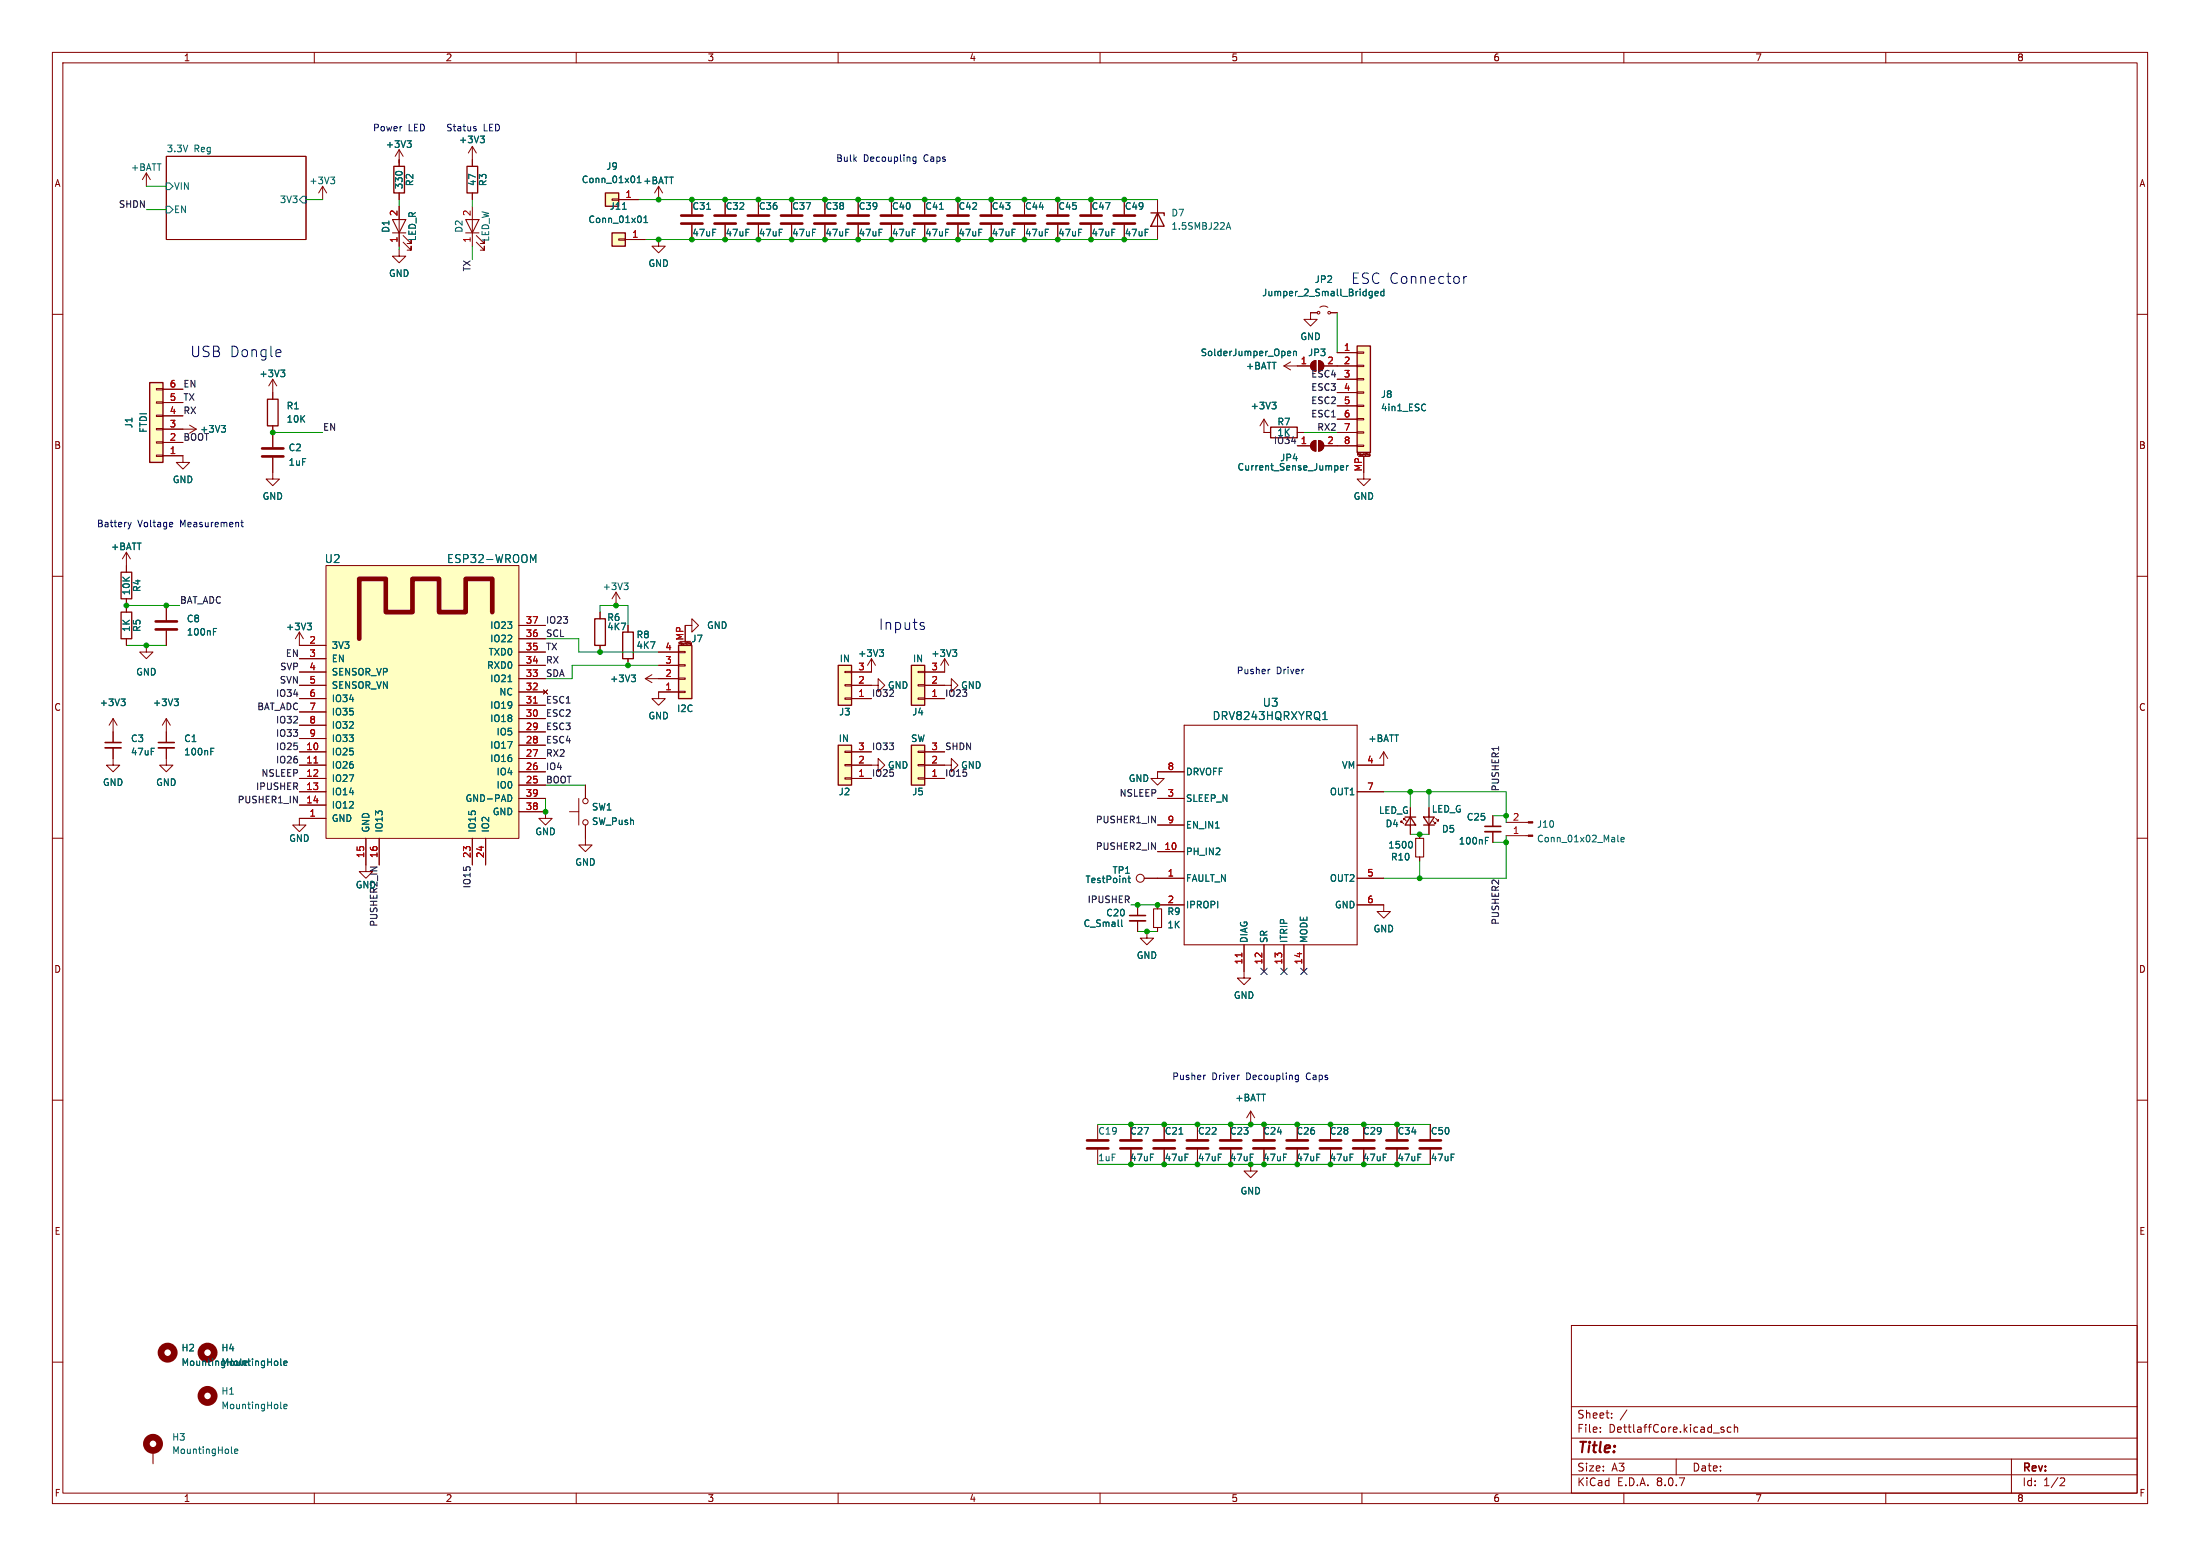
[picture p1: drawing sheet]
<svg xmlns="http://www.w3.org/2000/svg" width="420mm" height="297mm" viewBox="0 0 420 297" stroke-linecap="round" stroke-linejoin="round" font-family="sans-serif">
<g fill="none" stroke="#840000" stroke-width=".19">
<path d="M10 10h400v277h-400zM12 12h396v273h-396zM60 10v2M110 10v2M160 10v2M210 10v2M260 10v2M310 10v2M360 10v2M31.7 29.8h26.7v15.9h-26.7zM138.4 38.1v2.8M144.8 38.1v2.8"/>
<path d="M125.7 45.7v1.3h1.3l-1.3 1.3-1.2-1.3h1.2M138.4 42.9v2.8M144.8 42.9v2.8M10 60h2M408 60h2M241.3 82.6h1.3M247.6 82.6h1.3M10 110h2M408 110h2M10 160h2M272.8 155.7v3.6M273.6 156.7l.5 .5v-.2v.2h-.3"/>
<path d="M274.1 156.2l.5 .5v-.2v.2h-.3M408 160h2M218.9 177.8v1.3h1.3l-1.3 1.2-1.2-1.2h1.2M221 172.7v.8M221 177v.8M10 210h2M408 210h2M300 253h108v32h-108zM10 260h2M300 278.5h108M300 274.5h108M300 268.5h108"/>
<path d="M305.5 273.2v.2M305.5 272.5v.1M307.7 270.5v.2M307.7 269.8v.1M310.6 269.1l-1.3 1.9M320 278.5v3M328.6 272.8l.5 .2 .1 .1-.1 .2-.4 .1M328.6 272.5h.5M330.4 272.5l-.4-.1-.3 .3 .2 .6h.5M331.1 272.5l.2-.1 .4 .1v.9M331.1 271.9v1.5M384 278.5v6.5"/>
<path d="M408 260h2M60 285v2M110 285v2M160 285v2M210 285v2M260 285v2M300 281.5h108M310 285v2M360 285v2M393.5 282.1l.5 .1 .2 .3-1 1.1h1"/>
</g>
<path d="M31.7 34.9h.7l.6 .7-.6 .6h-.7zM31.7 39.4h.7l.6 .6-.6 .6h-.7zM57.8 37.5h.6v1.2h-.6l-.7-.6z" fill="none" stroke="#006464" stroke-width=".19"/>
<path d="M242.6 81.5h5v2.1h-5zM271.8 156h2l-1 1.5zM271.8 157.5h2" fill="none" stroke="#840000" stroke-width=".25"/>
<path d="M220.2 173.5h1.5v3.5h-1.5z" fill="none" stroke="#840000" stroke-width=".2"/>
<path d="M136.4 42.7h4.1M136.4 41.1h4.1M142.7 42.7h4.1M142.7 41.1h4.1" fill="none" stroke="#840000" stroke-width=".51"/>
<path d="M259.1 66h2.5v20.4h-2.5z" fill="#ffffc2"/>
<g fill="none" stroke="#840000" stroke-width=".19">
<path d="M151.1 38.1v2.8M157.5 38.1v2.8M151.1 42.9v2.8M157.5 42.9v2.8M251.5 59.7h-1.3v1.3h1.3l-1.3 1.2-1.3-1.2h1.3M252 58.7l.8-.3 .7 .3M254 59.7h1.3M245.1 69.9h5.1M245.1 69.9l1.3 .7M246.4 69.1l-1.3 .8M250.5 69.1l.7-.3v2.1a1.02 1.02 0 0 1-.9-.7 1.02 1.02 0 0 1 .2-1.1zM251.7 68.8a1.02 1.02 0 0 1 1 1.1 1.02 1.02 0 0 1-1 1z"/>
<path d="M252.7 69.9h6.4M255.3 67.3h3.8M255.3 72.4h3.8M255.3 74.9h3.8M255.3 77.5h3.8M259.1 79.9h1.2v.2h-1.2zM259.1 77.3h1.2v.3h-1.2zM259.1 74.8h1.2v.3h-1.2zM259.1 72.3h1.2v.2h-1.2zM259.1 69.7h1.2v.3h-1.2zM259.1 67.2h1.2v.2h-1.2zM255.3 80h3.8"/>
<path d="M255.3 82.6h3.8M255.3 85.1h3.8M259.1 85h1.2v.2h-1.2zM259.1 82.4h1.2v.3h-1.2zM259.2 86.9v-.4l.1 .3 .1-.3v.4M259.3 87.1h2.1M260.3 87.1v3.1M260.6 86.5v.4M260.8 86.5h.1M261.4 86.7v.2h.1M261.4 86.7h.1v.3h-.1M261.4 86.7h.1"/>
<path d="M130.8 119.4h1.3v-1.3l1.2 1.3-1.2 1.3v-1.3M125.7 132.1v1.3h1.3l-1.3 1.2-1.2-1.2h1.2M264.2 143.5l-.8 1.3M264.2 143.5v2.6M264.2 143.5l.7 1.3M267.7 156.7h-.2v.3v-.3l.5 .5M268.2 156.2h-.2v.3v-.3l.5 .5M269.2 156v3.3M237.5 185.4v1.3h1.3l-1.3 1.3-1.3-1.3h1.3"/>
<circle cx="251.7" cy="59.7" r=".25"/>
<circle cx="253.7" cy="59.7" r=".25"/>
</g>
<path d="M259.1 66h2.5v20.4h-2.5zM268.2 156h2.1M269.2 156l1.1 1.5h-2.1z" fill="none" stroke="#840000" stroke-width=".25"/>
<path d="M261.6 55.6l.4 .1M262 55.6v1l-.3 .3M262 56.4l-.4 .1M262.5 56l.6-.1-.1-.2-.3-.1-.2 .2 .1 .6h.4M264.2 55.7l-.4-.1-.2 .3 .1 .5h.5M264.2 55.2v1.3M245.9 67.8h.4M245.9 67.1l.3-.1 .2 .3-.6 .2M246.9 67.2l.2-.2 .3 .1 .1 .8M246.9 67v.9M271.9 77.1l.3 .2M272.2 78.3l-.3 .1" fill="none" stroke="#006464" stroke-width=".19"/>
<path d="M149.1 42.7h4.1M149.1 41.1h4.1M155.4 42.7h4.1M155.4 41.1h4.1" fill="none" stroke="#840000" stroke-width=".51"/>
<g fill="#840000" stroke="#840000" stroke-width=".19">
<path d="M250.5 69.1l.7-.3v2.1a1.02 1.02 0 0 1-.9-.7 1.02 1.02 0 0 1 .2-1.1z"/>
<path d="M251.7 68.8a1.02 1.02 0 0 1 1 1.1 1.02 1.02 0 0 1-1 1z"/>
</g>
<path d="M129.5 123.2h2.6v10.2h-2.6z" fill="#ffffc2"/>
<g fill="none" stroke="#840000" stroke-width=".19">
<path d="M125.7 35.6l-.7 1.2M125.7 35.6v2.5M125.7 35.6l.8 1.2M132.1 38.1v2.8M132.1 42.9v2.8M130.8 119.4v3M125.7 132.1h3.8M125.7 129.5h3.8M125.7 127h3.8M125.7 124.5h3.8M129.5 124.3h1.3v.3h-1.3zM129.5 126.9h1.3v.2h-1.3z"/>
<path d="M129.5 129.4h1.3v.3h-1.3zM129.5 132h1.3v.2h-1.3zM129.6 123v-.4l.1 .3 .2-.3v.4M129.8 122.4h2M131.1 122.6v.3M131.3 122.6h.1M221 147.3v1.3h1.2l-1.2 1.3-1.3-1.3h1.3"/>
</g>
<path d="M129.5 123.2h2.6v10.2h-2.6z" fill="none" stroke="#840000" stroke-width=".25"/>
<path d="M130 42.7h4.1M130 41.1h4.1" fill="none" stroke="#840000" stroke-width=".51"/>
<path d="M134.9 39.9h.7" fill="none" stroke="#006464" stroke-width=".19"/>
<path d="M115.6 36.8h2.5v2.6h-2.5z" fill="#ffffc2"/>
<path d="M116.8 38h1.3v.2h-1.3zM118.1 38.1h3.8" fill="none" stroke="#840000" stroke-width=".19"/>
<path d="M115.6 36.8h2.5v2.6h-2.5z" fill="none" stroke="#840000" stroke-width=".25"/>
<path d="M121.6 34.9h.8M121.6 34l.4-.4v1.3" fill="none" stroke="#006464" stroke-width=".19"/>
<path d="M116.8 44.5h2.6v2.5h-2.6z" fill="#ffffc2"/>
<g fill="none" stroke="#840000" stroke-width=".19">
<path d="M182.9 38.1v2.8M208.3 38.1v2.8M214.6 38.1v2.8M221 38.1v7.6M118.1 45.6h1.3v.2h-1.3zM119.4 45.7h3.8M182.9 42.9v2.8M208.3 42.9v2.8M214.6 42.9v2.8M247.6 85.1h2.6M250.5 84.4l.7-.3v2a1.02 1.02 0 0 1-.9-.6 1.02 1.02 0 0 1 .2-1.1zM251.7 84.1a1.02 1.02 0 0 1 1 1 1.02 1.02 0 0 1-1 1z"/>
<path d="M252.7 85.1h2.6M260.3 90.2v1.2h1.3l-1.3 1.3-1.2-1.3h1.2M119.9 119.4v1.3M119.9 125.7v1.3M123.2 129.5l1.3 .8M123.2 129.5h2.5M124.5 128.8l-1.3 .7M221 152.4h5.1M221 147.3h5.1M221 157.5h5.1M259.1 146.1h5.1M259.1 151.1h5.1"/>
<path d="M285 155.7v2M285 158.8v2M221 167.6h5.1M221 162.6h5.1M221 172.7h5.1M259.1 167.6h5.1M259.1 172.7h5.1M237.5 180.3v5.1M241.3 180.3v5.1M245.1 180.3v5.1M248.9 180.3v5.1"/>
</g>
<path d="M116.8 44.5h2.6v2.5h-2.6zM219.7 40.6h2.5v.5M221 40.6l1.2 2.6h-2.5zM118.9 120.7h2v5h-2z" fill="none" stroke="#840000" stroke-width=".25"/>
<g fill="none" stroke="#006464" stroke-width=".19">
<path d="M118.8 39.9h.8M122.9 42.5h.7M122.9 41.6l.4-.4v1.3M234.1 43.8l.4-1.3 .4 1.3M234.2 43.4h.6M255.9 89.3l.6-.1-.1-.3h-.3l-.2 .2 .1 .6h.4M257 88.9v.8M257.4 88.9l-.4 .2M120.5 128.8h.8l-.4 .5M121.1 129.3l.2 .3v.3l-.2 .2M252.5 137.3h.9M252.8 136l.1-.2v1.5"/>
<path d="M283.6 159.8h.6M283.6 160.4h.4"/>
</g>
<path d="M180.8 42.7h4.1M180.8 41.1h4.1M206.2 42.7h4.1M206.2 41.1h4.1M212.6 42.7h4.1M212.6 41.1h4.1" fill="none" stroke="#840000" stroke-width=".51"/>
<g fill="#840000" stroke="#840000" stroke-width=".19">
<path d="M250.5 84.4l.7-.3v2a1.02 1.02 0 0 1-.9-.6 1.02 1.02 0 0 1 .2-1.1z"/>
<path d="M251.7 84.1a1.02 1.02 0 0 1 1 1 1.02 1.02 0 0 1-1 1z"/>
</g>
<path d="M283.5 158.8h3" fill="none" stroke="#840000" stroke-width=".33"/>
<path d="M283.5 157.7h3" fill="none" stroke="#840000" stroke-width=".3"/>
<path d="M226.1 138.4h33v41.9h-33z" fill="none" stroke="#840000" stroke-width=".2"/>
<path d="M237.1 181.9v.7" fill="none" stroke="#a90000" stroke-width=".19"/>
<path d="M174 142.2h2.5v7.7h-2.5z" fill="#ffffc2"/>
<g fill="none" stroke="#840000" stroke-width=".19">
<path d="M90.2 27.9v3.9M90.2 36.8v1.3M90.2 39.4v7.6M90.2 27.9l-.8 1.3M90.2 27.9l.7 1.3M90.9 46.2l1.6 1.6v-.8v.8h-.8M90.9 45l1.6 1.5v-.8v.8h-.8M175.3 143.4h1.2v.2h-1.2zM175.3 145.9h1.2v.3h-1.2zM175.3 148.5h1.2v.2h-1.2zM176.5 148.6h3.8M176.5 146.1h3.8"/>
<path d="M176.5 143.5h3.8"/>
</g>
<path d="M89.2 31.8h2v5h-2zM174 142.2h2.5v7.7h-2.5z" fill="none" stroke="#840000" stroke-width=".25"/>
<path d="M88.9 41.9h2.5l-1.2 2.6zM88.9 44.5h2.5" fill="none" stroke="#840000" stroke-width=".2"/>
<path d="M91.7 26h.8l-.5 .5M92.2 26.5l.3 .2v.3l-.3 .2" fill="none" stroke="#006464" stroke-width=".19"/>
<path d="M160 142.2h2.6v7.7h-2.6z" fill="#ffffc2"/>
<g fill="none" stroke="#840000" stroke-width=".19">
<path d="M170.2 38.1v2.8M201.9 38.1v2.8M170.2 42.9v2.8M201.9 42.9v2.8M52.1 72.4l-.8 1.3M52.1 72.4v3.8M52.1 72.4l.7 1.3M34.9 87v1.3h-1.2l1.2 1.2 1.3-1.2h-1.3M34.9 81.9h2.6M36.2 81.2l1.3 .7M37.5 81.9l-1.3 .8M52.1 87.4v4h1.2l-1.2 1.3-1.3-1.3h1.3"/>
<path d="M52.1 81.3v4M161.3 143.4h1.3v.2h-1.3zM161.3 145.9h1.3v.3h-1.3zM161.3 148.5h1.3v.2h-1.3zM162.6 148.6h3.8M162.6 146.1h3.8M162.6 143.5h3.8M234.9 214.6v2.8M234.9 219.5v2.7M238.8 212.1l-.8 1.3M238.8 212.1v2.5M238.8 212.1l.7 1.3"/>
<path d="M241.3 214.6v2.8M241.3 219.5v2.7"/>
</g>
<path d="M51.1 76.2h2v5.1h-2zM160 142.2h2.6v7.7h-2.6z" fill="none" stroke="#840000" stroke-width=".25"/>
<path d="M168.1 42.7h4.1M168.1 41.1h4.1M199.9 42.7h4.1M199.9 41.1h4.1M50 87.1h4.1M50 85.6h4.1M232.9 219.2h4.1M232.9 217.7h4.1M239.3 219.2h4M239.3 217.7h4" fill="none" stroke="#840000" stroke-width=".51"/>
<path d="M53.6 70.6h.8l-.5 .5M54.1 71.1l.3 .3v.3l-.3 .2M42.3 81.2h.7l-.4 .5M42.8 81.7l.2 .3v.3l-.2 .2" fill="none" stroke="#006464" stroke-width=".19"/>
<path d="M28.6 73h2.5v15.3h-2.5z" fill="#ffffc2"/>
<g fill="none" stroke="#840000" stroke-width=".19">
<path d="M27.9 33l-.7 1.3M27.9 33v2.6M27.9 33l.8 1.3M61.6 35.6l-.8 1.2M61.6 35.6v2.5M61.6 35.6l.8 1.2M76.2 28.6l-.8 1.2M76.2 28.6v3.2M76.2 36.8v1.3M76.2 39.4v7.6M76.2 28.6l.8 1.2M163.8 38.1v2.8"/>
<path d="M176.5 38.1v2.8M189.2 38.1v2.8M195.6 38.1v2.8M76.2 47.6v1.3h1.3l-1.3 1.3-1.3-1.3h1.3M77 46.2l1.5 1.6v-.8v.8h-.8M77 45l1.5 1.5v-.8v.8h-.8M163.8 42.9v2.8M176.5 42.9v2.8M189.2 42.9v2.8M195.6 42.9v2.8M29.8 74.2h1.3v.2h-1.3zM29.8 76.7h1.3v.3h-1.3z"/>
<path d="M29.8 79.2h1.3v.3h-1.3zM31.1 79.4h3.8M31.1 76.8h3.8M31.1 74.3h3.8M29.8 81.8h1.3v.2h-1.3zM29.8 84.3h1.3v.3h-1.3zM29.8 86.9h1.3v.2h-1.3zM31.1 87h3.8M31.1 84.5h3.8M31.1 81.9h3.8M241.3 80l-.8 1.3M241.3 80v2.6"/>
<path d="M241.3 80l.8 1.3M24.1 105.4v3.8M24.1 114.3v2.5M24.1 105.4l-.7 1.3M24.1 105.4l.8 1.3M31.7 115.6v2.8M21.6 137.2l-.8 1.2M21.6 137.2v4.5M21.6 137.2l.8 1.2M24.1 121.9v1.3M27.9 123.2v1.3h1.3l-1.3 1.2-1.2-1.2h1.2M31.7 120.4v2.8"/>
<path d="M31.7 137.2v4.5M31.7 137.2l-.7 1.2M31.7 137.2l.8 1.2M57.1 120.7l-.7 1.2M57.1 120.7v2.5M57.1 120.7l.8 1.2M180.3 125.7l.8 1.3M180.3 125.7v2.6M180.3 125.7l-.7 1.3M21.6 142.7v3.4h1.3l-1.3 1.2-1.3-1.2h1.3M31.7 142.7v3.4h1.3l-1.3 1.2-1.2-1.2h1.2M166.4 146.1h1.2v-1.3l1.3 1.3-1.3 1.2v-1.2"/>
<path d="M180.3 146.1h1.3v-1.3l1.3 1.3-1.3 1.2v-1.2M271 159.3v.7M287.5 157h4.2M287.5 159.5h4.2M217.2 172.7v2.1M217.2 175.8v2M218.4 167.6h2.6M264.2 172.7v1.3h1.2l-1.2 1.3-1.3-1.3h1.3M271 163.6v.7M209.5 214.6v2.8M209.5 219.5v2.7M215.9 214.6v2.8"/>
<path d="M215.9 219.5v2.7M222.2 214.6v2.8M222.2 219.5v2.7M228.6 214.6v2.8M228.6 219.5v2.7M247.6 214.6v2.8M247.6 219.5v2.7M254 214.6v2.8M254 219.5v2.7M260.3 214.6v2.8M260.3 219.5v2.7M266.7 214.6v2.8"/>
<path d="M266.7 219.5v2.7M273 214.6v2.8M273 219.5v2.7M238.8 222.2v1.3h1.2l-1.2 1.3-1.3-1.3h1.3"/>
<circle cx="217.7" cy="167.6" r=".76"/>
</g>
<path d="M75.2 31.8h2v5h-2zM28.6 73h2.5v15.3h-2.5zM23.1 116.8h2v5.1h-2zM23.1 109.2h2v5.1h-2z" fill="none" stroke="#840000" stroke-width=".25"/>
<g fill="none" stroke="#840000" stroke-width=".51">
<path d="M161.8 42.7h4.1M161.8 41.1h4.1M174.5 42.7h4.1M174.5 41.1h4.1M187.2 42.7h4.1M187.2 41.1h4.1M193.5 42.7h4.1M193.5 41.1h4.1M29.7 118.6h4.1M29.7 120.1h4.1M207.5 219.2h4.1M207.5 217.7h4.1"/>
<path d="M213.9 219.2h4M213.9 217.7h4M220.2 219.2h4.1M220.2 217.7h4.1M226.6 219.2h4M226.6 217.7h4M245.6 219.2h4.1M245.6 217.7h4.1M252 219.2h4M252 217.7h4M258.3 219.2h4.1M258.3 217.7h4.1"/>
<path d="M264.7 219.2h4M264.7 217.7h4M271 219.2h4.1M271 217.7h4.1"/>
</g>
<g fill="none" stroke="#006464" stroke-width=".19">
<path d="M63.1 33.8h.8l-.4 .5M63.7 34.3l.2 .2v.3l-.2 .3M77.7 26.9h.8l-.4 .5M78.3 27.4l.2 .2v.3l-.2 .2M179.4 39.9h.7M242.8 76.8h.8l-.4 .5M243.4 77.3l.2 .2v.3l-.2 .2M40.8 120h.6M58.7 118.9h.7l-.4 .5M59.2 119.4l.2 .3v.3l-.2 .2M23.1 133.4h.8l-.4 .5M23.6 133.9l.3 .2v.3l-.3 .3"/>
<path d="M33.3 133.4h.7l-.4 .5M33.8 133.9l.2 .2v.3l-.2 .3M40.8 120.6h.4M181.9 124h.7l-.4 .5M182.4 124.5l.2 .2v.4l-.2 .2M40.2 143.4h.5M40.2 142.8h.6M308.9 159.4v1.1l.1 .2M214.1 175.6v1.1l.2 .2M215.3 167.6h.5M215.5 167.2v1.1l.3 .2M269.3 160.6a.79 .79 0 0 1 0 1.3"/>
<path d="M309.5 160.3l.6-.2-.1-.2-.4-.1-.1 .2v.6h.5M225.1 216.5h.7"/>
</g>
<path d="M20.1 142.7h3M30.2 142.7h3.1M215.6 175.8h3.1" fill="none" stroke="#840000" stroke-width=".33"/>
<path d="M20.1 141.7h3M30.2 141.7h3.1M215.6 174.8h3.1" fill="none" stroke="#840000" stroke-width=".3"/>
<path d="M74.9 41.9h2.6l-1.3 2.6zM74.9 44.5h2.6M270.3 160h1.5v3.6h-1.5z" fill="none" stroke="#840000" stroke-width=".2"/>
<g fill="#840000" stroke="#840000" stroke-width=".19">
<path d="M291.7 156.8h.9v.3h-.9z"/>
<path d="M291.7 159.4h.9v.2h-.9z"/>
</g>
<path d="M160 127h2.6v7.6h-2.6z" fill="#ffffc2"/>
<g fill="none" stroke="#840000" stroke-width=".19">
<path d="M114.6 116.8v1.3M117.6 113l-.8 1.3M117.6 113v2.6M117.6 113l.8 1.3M114.6 123.2v1.3M161.3 128.1h1.3v.3h-1.3zM161.3 130.7h1.3v.2h-1.3zM161.3 133.2h1.3v.3h-1.3zM162.6 133.4h3.8M162.6 130.8h3.8M166.4 125.7v2.6h-3.8M166.4 125.7l.7 1.3"/>
<path d="M166.4 125.7l-.8 1.3M180.3 130.8h1.3v-1.3l1.3 1.3-1.3 1.3v-1.3M57.1 156.2v1.3h1.3l-1.3 1.3-1.2-1.3h1.2M108.7 154.9h1.8M110.5 152.4v5.1M111.8 157.5v3.8h1.2l-1.2 1.3-1.3-1.3h1.3M111.8 149.9v2.5M29.2 276.9v2.5"/>
<circle cx="111.8" cy="157" r=".51"/>
<circle cx="111.8" cy="152.9" r=".51"/>
</g>
<path d="M113.5 118.1h2.1v5.1h-2.1zM160 127h2.6v7.6h-2.6z" fill="none" stroke="#840000" stroke-width=".25"/>
<path d="M119.1 111.3h.8l-.4 .5M119.7 111.8l.2 .2v.3l-.2 .2M167.9 124h.8l-.5 .5M168.4 124.5l.3 .2v.4l-.3 .2M44.2 277.3l.2 .1M44.8 277l.6-.1-.1-.2-.3-.1-.2 .2 .1 .6h.4M53.6 260.5l.2 .1M53.6 268.7l.2 .2M54.2 260.2l.6-.1-.1-.2-.3-.1-.2 .2v.6h.5M54.2 268.5l.6-.2-.1-.2-.3-.1-.2 .2v.6h.5" fill="none" stroke="#006464" stroke-width=".19"/>
<g fill="none" stroke="#840000" stroke-width="1.3">
<circle cx="32" cy="258.2" r="1.27"/>
<circle cx="39.6" cy="258.2" r="1.27"/>
<circle cx="29.2" cy="275.6" r="1.27"/>
<circle cx="39.6" cy="266.4" r="1.27"/>
</g>
<path d="M174 127h2.5v7.6h-2.5z" fill="#ffffc2"/>
<path d="M166.4 130.8h1.2v-1.3l1.3 1.3-1.3 1.3v-1.3M175.3 128.1h1.2v.3h-1.2zM175.3 130.7h1.2v.2h-1.2zM175.3 133.2h1.2v.3h-1.2zM176.5 133.4h3.8M176.5 130.8h3.8M176.5 128.3h3.8M104.1 154.9v1.3h1.3l-1.3 1.3-1.2-1.3h1.2" fill="none" stroke="#840000" stroke-width=".19"/>
<path d="M174 127h2.5v7.6h-2.5z" fill="none" stroke="#840000" stroke-width=".25"/>
<path d="M62.2 108h36.9v52h-36.9z" fill="#ffffc2"/>
<g fill="none" stroke="#840000" stroke-width=".19">
<path d="M76.2 30.5v1.3M76.2 36.8v1.3M76.2 39.4v2.5M90.2 30.5v1.3M90.2 36.8v1.3M118.1 38.1h3.8M132.1 38.1v2.8M138.4 38.1v2.8M144.8 38.1v2.8M151.1 38.1v2.8M157.5 38.1v2.8M163.8 38.1v2.8"/>
<path d="M170.2 38.1v2.8M176.5 38.1v2.8M182.9 38.1v2.8M189.2 38.1v2.8M195.6 38.1v2.8M201.9 38.1v2.8M208.3 38.1v2.8M214.6 38.1v2.8M76.2 44.5v2.5M119.4 45.7h3.8M132.1 42.9v2.8M138.4 42.9v2.8"/>
<path d="M144.8 42.9v2.8M151.1 42.9v2.8M157.5 42.9v2.8M163.8 42.9v2.8M170.2 42.9v2.8M176.5 42.9v2.8M182.9 42.9v2.8M189.2 42.9v2.8M195.6 42.9v2.8M201.9 42.9v2.8M208.3 42.9v2.8M214.6 42.9v2.8"/>
<path d="M250.2 59.7h1.3M254 59.7h1.3M31.1 79.4h3.8M31.1 76.8h3.8M31.1 74.3h3.8M52.1 74.9v1.3M247.6 69.9h2.6M252.7 69.9h6.4M255.3 67.3h3.8M255.3 72.4h3.8M255.3 74.9h3.8M255.3 77.5h3.8"/>
<path d="M31.1 87h3.8M31.1 84.5h3.8M31.1 81.9h3.8M52.1 81.3v4M52.1 87.4v2.8M241.3 82.6h1.3M247.6 85.1h2.6M247.6 82.6h1.3M252.7 85.1h6.4M255.3 80h3.8M255.3 82.6h3.8M260.3 87.1v3.1"/>
<path d="M24.1 108v1.2M24.1 114.3v2.5M31.7 115.6v2.8M62.2 108h36.9v52h-36.9zM99.1 119.4h5M114.6 116.8v1.3M119.9 119.4v1.3M130.8 119.4v3M21.6 139.7v2M24.1 121.9v1.3M31.7 120.4v2.8M31.7 139.7v2"/>
<path d="M57.1 123.2h5.1M57.1 125.7h5.1M57.1 128.3h5.1M57.1 130.8h5.1M57.1 133.4h5.1M57.1 135.9h5.1M57.1 138.4h5.1M99.1 139.7h5M99.1 137.2h5M99.1 134.6h5M99.1 132.1h5M99.1 129.5h5"/>
<path d="M99.1 127h5M99.1 124.5h5M99.1 121.9h5M103.8 131.7l.7 .8M104.5 131.7l-.7 .8M114.6 123.2v1.3M119.9 125.7v1.3M125.7 132.1h3.8M125.7 129.5h3.8M125.7 127h3.8M125.7 124.5h3.8M162.6 128.3h3.8"/>
<path d="M162.6 130.8h3.8M162.6 133.4h3.8M176.5 128.3h3.8M176.5 130.8h3.8M176.5 133.4h3.8M21.6 142.7v2.1M31.7 142.7v2.1M57.1 156.2h5.1M57.1 143.5h5.1M57.1 146.1h5.1M57.1 148.6h5.1M57.1 151.1h5.1"/>
<path d="M57.1 153.7h5.1M57.1 141h5.1M99.1 149.9h5M99.1 147.3h5M99.1 144.8h5M99.1 142.2h5M99.1 154.9h5M99.1 152.4h5M111.8 149.9v2.5M111.8 157.5v2.5M162.6 143.5h3.8M162.6 146.1h3.8"/>
<path d="M162.6 148.6h3.8M176.5 143.5h3.8M176.5 146.1h3.8M176.5 148.6h3.8M221 147.3h5.1M221 152.4h5.1M221 157.5h5.1M259.1 146.1h5.1M259.1 151.1h5.1M269.2 157.5v1.8M271 159.3v.7M272.8 157.5v1.8"/>
<path d="M285 155.7v2M285 158.8v2M69.8 160v6.4h1.3l-1.3 1.2-1.2-1.2h1.2M72.4 160v5.1M90.2 160v5.1M92.7 160v5.1M217.2 172.7v2.1M217.2 175.8v2M218.4 167.6h7.7M221 177v.8M221 162.6h5.1M226.1 172.7h-5.1v.8"/>
<path d="M259.1 167.6h5.1M259.1 172.7h5.1M271 163.6v.7M237.5 180.3v5.1M241.3 180.3v5.1M245.1 180.3v5.1M248.9 180.3v5.1M215.9 214.6v2.8M215.9 219.5v2.7M222.2 214.6v2.8M222.2 219.5v2.7M228.6 214.6v2.8"/>
<path d="M228.6 219.5v2.7M234.9 214.6v2.8M234.9 219.5v2.7M241.3 214.6v2.8M241.3 219.5v2.7M247.6 214.6v2.8M247.6 219.5v2.7M254 214.6v2.8M254 219.5v2.7M260.3 214.6v2.8M260.3 219.5v2.7M266.7 214.6v2.8"/>
<path d="M266.7 219.5v2.7M273 214.6v2.8M273 219.5v2.7"/>
</g>
<path d="M94 116.8v-6.3h-5.1v6.3h-5.1v-6.3h-5.1v6.3h-5v-6.3h-5.1v11.4" fill="none" stroke="#840000" stroke-width=".89"/>
<path d="M101.8 134.2h.8M59.9 145.6h.8M237.1 181.9v.7" fill="none" stroke="#a90000" stroke-width=".19"/>
<g fill="none" stroke="#006464" stroke-width=".19">
<path d="M77.7 26.9h.8l-.4 .5M78.3 27.4l.2 .2v.3l-.2 .2M91.7 26h.8l-.5 .5M92.2 26.5l.3 .2v.3l-.3 .2M118.8 39.9h.8M121.6 34.9h.8M121.6 34l.4-.4v1.3M134.9 39.9h.7M179.4 39.9h.7M122.9 42.5h.7M122.9 41.6l.4-.4v1.3M261.6 55.6l.4 .1"/>
<path d="M262 55.6v1l-.3 .3M262 56.4l-.4 .1M262.5 56l.6-.1-.1-.2-.3-.1-.2 .2 .1 .6h.4M264.2 55.7l-.4-.1-.2 .3 .1 .5h.5M264.2 55.2v1.3M53.6 70.6h.8l-.5 .5M54.1 71.1l.3 .3v.3l-.3 .2M242.8 76.8h.8l-.4 .5M243.4 77.3l.2 .2v.3l-.2 .2M245.9 67.8h.4M245.9 67.1l.3-.1 .2 .3-.6 .2M246.9 67.2l.2-.2 .3 .1 .1 .8"/>
<path d="M246.9 67v.9M271.9 77.1l.3 .2M272.2 78.3l-.3 .1M42.3 81.2h.7l-.4 .5M42.8 81.7l.2 .3v.3l-.2 .2M255.9 89.3l.6-.1-.1-.3h-.3l-.2 .2 .1 .6h.4M257 88.9v.8M257.4 88.9l-.4 .2M40.8 120h.6M58.7 118.9h.7l-.4 .5M59.2 119.4l.2 .3v.3l-.2 .2M101.3 105.9l.5 1 .5-1v1.5"/>
<path d="M23.1 133.4h.8l-.4 .5M23.6 133.9l.3 .2v.3l-.3 .3M33.3 133.4h.7l-.4 .5M33.8 133.9l.2 .2v.3l-.2 .3M40.8 120.6h.4M97 130.1h.7M120.5 128.8h.8l-.4 .5M121.1 129.3l.2 .3v.3l-.2 .2M167.9 124h.8l-.5 .5M168.4 124.5l.3 .2v.4l-.3 .2M181.9 124h.7l-.4 .5M182.4 124.5l.2 .2v.4l-.2 .2"/>
<path d="M252.5 137.3h.9M252.8 136l.1-.2v1.5M40.2 143.4h.5M40.2 142.8h.6M97.3 151.7a.68 .68 0 0 1 .4 .6 .68 .68 0 0 1-.4 .7M283.6 159.8h.6M214.1 175.6v1.1l.2 .2M215.3 167.6h.5M215.5 167.2v1.1l.3 .2M269.3 160.6a.79 .79 0 0 1 0 1.3M283.6 160.4h.4M225.1 216.5h.7"/>
<path d="M53.6 260.5l.2 .1M54.2 260.2l.6-.1-.1-.2-.3-.1-.2 .2v.6h.5"/>
</g>
<path d="M286.1 142.5v.7" fill="none" stroke="#0f0f0f" stroke-width=".19"/>
<g fill="none" stroke="#0000c2" stroke-width=".19">
<path d="M90.6 24.6h.3v.2l-.4 .2M90.6 24.1l.3 .1M174.9 30v1l-.3 .2h-.3M174.9 30h-.4l-.2 .2 .1 .5h.5M279.4 52.8v1.3M280 52.8l-.4 .1-.2 .3M53.3 66.7l.2 .1 .1 .4-.9 .2M53.5 68l-.2 .1M24.4 99.7l.3 .9M25 99.7l-.3 .9M32.8 99.7l.2 .3-.6 .1M46 99.7h.5"/>
<path d="M46.2 99.3v1.1l.3 .2M24.7 100.6l-.1 .3M32.9 100.5l-.1 .1M175.9 119.5l.5 .1 .1 .3-.3 .2h-.4M175.9 118.8l.5 .1M242.4 127.8h-.2M230.1 205.2l-.2 .1M247.3 205.9l.2 .2 .4-.1M247.9 205.3l-.4-.1-.2 .1M247.9 205.2v1.1l-.3 .2-.3-.1"/>
</g>
<g fill="none" stroke="#009600" stroke-width=".19">
<path d="M27.9 35.6h3.8M58.4 38.1h3.2M76.2 30.5v.6M76.2 38.1v1.3M90.2 38.1v1.3M121.9 38.1h99.1M27.9 40h3.8M76.2 47v.6M90.2 47v2.5M123.2 45.7h97.8M255.3 59.7v7.6M52.1 82.6h9.5"/>
<path d="M248.9 82.6h6.4M24.1 115.6h10.2M114.6 116.8v-1.2h5.3v3.8M24.1 123.2h7.6M104.1 121.9h6.4v2.6h15.2M125.7 127h-16.5v2.5h-5.1M104.1 149.9h7.7M104.1 152.4v2.5M264.2 151.1h23.3v5.9M269.2 151.1v3.1M269.2 159.3h3.6M272.8 151.1v3.1"/>
<path d="M285 155.7h2.5M287.5 159.5v8.1h-23.3M215.9 172.7h5.1M217.2 177.8h3.8M271 164.3v3.3M285 160.8h2.5M209.5 214.6h63.5M209.5 222.2h63.5"/>
</g>
<path d="M240.7 184.8l1.2 1.2M241.9 184.8l-1.2 1.2M244.5 184.8l1.2 1.2M245.7 184.8l-1.2 1.2M248.3 184.8l1.2 1.2M249.5 184.8l-1.2 1.2" fill="none" stroke="#000084" stroke-width=".19"/>
<g fill="#009600" stroke="#009600" stroke-width=".19">
<circle cx="125.7" cy="45.7" r=".46"/>
<circle cx="117.6" cy="115.6" r=".46"/>
<circle cx="144.8" cy="38.1" r=".46"/>
<circle cx="144.8" cy="45.7" r=".46"/>
<circle cx="151.1" cy="45.7" r=".46"/>
<circle cx="151.1" cy="38.1" r=".46"/>
<circle cx="157.5" cy="45.7" r=".46"/>
<circle cx="132.1" cy="38.1" r=".46"/>
<circle cx="132.1" cy="45.7" r=".46"/>
<circle cx="125.7" cy="38.1" r=".46"/>
<circle cx="138.4" cy="38.1" r=".46"/>
<circle cx="138.4" cy="45.7" r=".46"/>
<circle cx="119.9" cy="127" r=".46"/>
<circle cx="52.1" cy="82.6" r=".46"/>
<circle cx="24.1" cy="115.6" r=".46"/>
<circle cx="31.7" cy="115.6" r=".46"/>
<circle cx="27.9" cy="123.2" r=".46"/>
<circle cx="104.1" cy="154.9" r=".46"/>
<circle cx="114.6" cy="124.5" r=".46"/>
<circle cx="238.8" cy="222.2" r=".46"/>
<circle cx="241.3" cy="222.2" r=".46"/>
<circle cx="234.9" cy="222.2" r=".46"/>
<circle cx="247.6" cy="222.2" r=".46"/>
<circle cx="247.6" cy="214.6" r=".46"/>
<circle cx="215.9" cy="222.2" r=".46"/>
<circle cx="222.2" cy="222.2" r=".46"/>
<circle cx="228.6" cy="222.2" r=".46"/>
<circle cx="238.8" cy="214.6" r=".46"/>
<circle cx="234.9" cy="214.6" r=".46"/>
<circle cx="241.3" cy="214.6" r=".46"/>
<circle cx="287.5" cy="155.7" r=".46"/>
<circle cx="228.6" cy="214.6" r=".46"/>
<circle cx="222.2" cy="214.6" r=".46"/>
<circle cx="215.9" cy="214.6" r=".46"/>
<circle cx="218.9" cy="177.8" r=".46"/>
<circle cx="217.2" cy="172.7" r=".46"/>
<circle cx="272.8" cy="151.1" r=".46"/>
<circle cx="221" cy="172.7" r=".46"/>
<circle cx="182.9" cy="38.1" r=".46"/>
<circle cx="189.2" cy="45.7" r=".46"/>
<circle cx="189.2" cy="38.1" r=".46"/>
<circle cx="182.9" cy="45.7" r=".46"/>
<circle cx="201.9" cy="45.7" r=".46"/>
<circle cx="201.9" cy="38.1" r=".46"/>
<circle cx="208.3" cy="38.1" r=".46"/>
<circle cx="208.3" cy="45.7" r=".46"/>
<circle cx="170.2" cy="38.1" r=".46"/>
<circle cx="170.2" cy="45.7" r=".46"/>
<circle cx="163.8" cy="45.7" r=".46"/>
<circle cx="195.6" cy="38.1" r=".46"/>
<circle cx="195.6" cy="45.7" r=".46"/>
<circle cx="176.5" cy="45.7" r=".46"/>
<circle cx="176.5" cy="38.1" r=".46"/>
<circle cx="163.8" cy="38.1" r=".46"/>
<circle cx="157.5" cy="38.1" r=".46"/>
<circle cx="271" cy="167.6" r=".46"/>
<circle cx="266.7" cy="214.6" r=".46"/>
<circle cx="254" cy="222.2" r=".46"/>
<circle cx="254" cy="214.6" r=".46"/>
<circle cx="260.3" cy="214.6" r=".46"/>
<circle cx="271" cy="159.3" r=".46"/>
<circle cx="260.3" cy="222.2" r=".46"/>
<circle cx="266.7" cy="222.2" r=".46"/>
<circle cx="287.5" cy="160.8" r=".46"/>
<circle cx="269.2" cy="151.1" r=".46"/>
<circle cx="214.6" cy="38.1" r=".46"/>
<circle cx="214.6" cy="45.7" r=".46"/>
</g>
<g font-size="2.8" fill="#0000c2">
<text x="257.8" y="54.4">ESC Connector</text>
<text x="36.2" y="68.3">USB Dongle</text>
<text x="167.6" y="120.4">Inputs</text>
</g>
<text font-size="2.8" fill="#840000" x="301" y="277.9">Title:</text>
<g font-size="2.1" fill="#006464">
<text x="61.9" y="107.7">U2</text>
<text x="85.2" y="107.7">ESP32-WROOM</text>
<text x="231.4" y="137.6">DRV8243HQRXYRQ1</text>
<text x="241" y="135.1">U3</text>
</g>
<g font-size="2.1" fill="#840000">
<text x="301" y="273.7">File:</text>
<text x="301" y="271">Sheet:</text>
<text x="307.1" y="273.7">DettlaffCore.kicad_sch</text>
<text x="301" y="281.1">Size:</text>
<text x="307.6" y="281.1">A3</text>
<text x="323" y="281.1">Date:</text>
<text x="386" y="281.3">Rev:</text>
<text x="301" y="283.9">KiCad</text>
<text x="308.7" y="283.9">E.D.A.</text>
<text x="316.3" y="283.9">8.0.7</text>
<text x="386" y="283.9">Id:</text>
<text x="390.1" y="283.9">1/2</text>
</g>
<g font-size="1.8" fill="#840000">
<text x="35" y="11.9">1</text>
<text x="85" y="11.9">2</text>
<text x="135" y="11.9">3</text>
<text x="185" y="11.9">4</text>
<text x="235" y="11.9">5</text>
<text x="285" y="11.9">6</text>
<text x="335" y="11.9">7</text>
<text x="385" y="11.9">8</text>
<text x="10.3" y="35.9">A</text>
<text x="408.3" y="35.9">A</text>
<text x="10.3" y="85.9">B</text>
<text x="408.2" y="85.9">B</text>
<text x="10.3" y="135.9">C</text>
<text x="408.2" y="135.9">C</text>
<text x="263.2" y="155.5">LED_G</text>
<text x="273.2" y="155.3">LED_G</text>
<text x="10.3" y="185.9">D</text>
<text x="408.2" y="185.9">D</text>
<text x="10.3" y="235.9">E</text>
<text x="408.3" y="235.9">E</text>
<text x="10.3" y="285.9">F</text>
<text x="35" y="286.9">1</text>
<text x="85" y="286.9">2</text>
<text x="135" y="286.9">3</text>
<text x="185" y="286.9">4</text>
<text x="235" y="286.9">5</text>
<text x="285" y="286.9">6</text>
<text x="335" y="286.9">7</text>
<text x="385" y="286.9">8</text>
<text x="408.3" y="285.9">F</text>
</g>
<g font-size="1.8" fill="#006464">
<text x="31.7" y="29.1">3.3V</text>
<text x="37" y="29.1">Reg</text>
<text x="73.6" y="28.4">+3V3</text>
<text x="87.5" y="27.5">+3V3</text>
<text x="24.9" y="32.8">+BATT</text>
<text x="59" y="35.4">+3V3</text>
<text x="79.1" y="35.6" transform="rotate(-90 79.1 35.6)">R2</text>
<text x="91" y="35.6" transform="rotate(-90 91 35.6)">47</text>
<text x="93.1" y="35.6" transform="rotate(-90 93.1 35.6)">R3</text>
<text x="111" y="35.2">Conn_01x01</text>
<text x="115.6" y="32.6">J9</text>
<text x="122.7" y="35.4">+BATT</text>
<text x="33.1" y="36.4">VIN</text>
<text x="33.1" y="40.9">EN</text>
<text x="53.3" y="39">3V3</text>
<text x="77.1" y="36.2" transform="rotate(-90 77.1 36.2)">330</text>
<text x="116.3" y="40.2">J11</text>
<text x="132.1" y="40.2">C31</text>
<text x="138.4" y="40.2">C32</text>
<text x="144.8" y="40.2">C36</text>
<text x="151.1" y="40.2">C37</text>
<text x="157.5" y="40.2">C38</text>
<text x="163.8" y="40.2">C39</text>
<text x="170.2" y="40.2">C40</text>
<text x="176.5" y="40.2">C41</text>
<text x="182.9" y="40.2">C42</text>
<text x="189.2" y="40.2">C43</text>
<text x="195.6" y="40.2">C44</text>
<text x="201.9" y="40.2">C45</text>
<text x="208.3" y="40.2">C47</text>
<text x="214.6" y="40.2">C49</text>
<text x="223.5" y="41.5">D7</text>
<text x="74.5" y="44.5" transform="rotate(-90 74.5 44.5)">D1</text>
<text x="79.6" y="46.1" transform="rotate(-90 79.6 46.1)">LED_R</text>
<text x="88.5" y="44.5" transform="rotate(-90 88.5 44.5)">D2</text>
<text x="93.6" y="46.2" transform="rotate(-90 93.6 46.2)">LED_W</text>
<text x="112.2" y="42.8">Conn_01x01</text>
<text x="132.1" y="45.3">47uF</text>
<text x="138.4" y="45.3">47uF</text>
<text x="144.8" y="45.3">47uF</text>
<text x="151.1" y="45.3">47uF</text>
<text x="157.5" y="45.3">47uF</text>
<text x="163.8" y="45.3">47uF</text>
<text x="170.2" y="45.3">47uF</text>
<text x="176.5" y="45.3">47uF</text>
<text x="182.9" y="45.3">47uF</text>
<text x="189.2" y="45.3">47uF</text>
<text x="195.6" y="45.3">47uF</text>
<text x="201.9" y="45.3">47uF</text>
<text x="208.3" y="45.3">47uF</text>
<text x="214.6" y="45.3">47uF</text>
<text x="223.5" y="44">1.5SMBJ22A</text>
<text x="74.2" y="53.1">GND</text>
<text x="123.7" y="51.1">GND</text>
<text x="240.9" y="56.7">Jumper_2_Small_Bridged</text>
<text x="250.9" y="54.2">JP2</text>
<text x="248.2" y="65.1">GND</text>
<text x="229.1" y="68.2">SolderJumper_Open</text>
<text x="237.8" y="70.7">+BATT</text>
<text x="249.6" y="68.2">JP3</text>
<text x="49.4" y="72.2">+3V3</text>
<text x="263.5" y="76.1">J8</text>
<text x="25.5" y="81.8" transform="rotate(-90 25.5 81.8)">J1</text>
<text x="28.2" y="82.7" transform="rotate(-90 28.2 82.7)">FTDI</text>
<text x="38.1" y="82.8">+3V3</text>
<text x="54.6" y="78.3">R1</text>
<text x="54.6" y="80.9">10K</text>
<text x="238.7" y="78.3">+3V3</text>
<text x="243.8" y="81.4">R7</text>
<text x="243.8" y="83.4">1K</text>
<text x="263.5" y="78.7">4in1_ESC</text>
<text x="55" y="86.3">C2</text>
<text x="55" y="89.1">1uF</text>
<text x="244.3" y="88.2">JP4</text>
<text x="32.9" y="92.4">GND</text>
<text x="50" y="95.6">GND</text>
<text x="236.1" y="90">Current_Sense_Jumper</text>
<text x="258.3" y="95.6">GND</text>
<text x="21.1" y="105.2">+BATT</text>
<text x="25" y="113.7" transform="rotate(-90 25 113.7)">10K</text>
<text x="27" y="113.1" transform="rotate(-90 27 113.1)">R4</text>
<text x="115" y="112.8">+3V3</text>
<text x="35.6" y="119">C8</text>
<text x="115.8" y="118.7">R6</text>
<text x="25" y="120.7" transform="rotate(-90 25 120.7)">1K</text>
<text x="27" y="120.7" transform="rotate(-90 27 120.7)">R5</text>
<text x="35.6" y="121.5">100nF</text>
<text x="54.5" y="120.5">+3V3</text>
<text x="63.2" y="124.1">3V3</text>
<text x="93.2" y="125.3">TXD0</text>
<text x="93.5" y="122.8">IO22</text>
<text x="93.5" y="120.2">IO23</text>
<text x="115.8" y="120.5">4K7</text>
<text x="121.4" y="122">R8</text>
<text x="121.4" y="124.1">4K7</text>
<text x="131.9" y="122.8">J7</text>
<text x="134.9" y="120.2">GND</text>
<text x="163.7" y="125.6">+3V3</text>
<text x="177.7" y="125.6">+3V3</text>
<text x="25.9" y="129.1">GND</text>
<text x="63.2" y="126.6">EN</text>
<text x="63.2" y="129.1">SENSOR_VP</text>
<text x="63.2" y="131.7">SENSOR_VN</text>
<text x="92.9" y="127.9">RXD0</text>
<text x="93.5" y="130.4">IO21</text>
<text x="116.4" y="130.4">+3V3</text>
<text x="160.2" y="126.6">IN</text>
<text x="169.4" y="131.7">GND</text>
<text x="174.2" y="126.6">IN</text>
<text x="183.4" y="131.7">GND</text>
<text x="18.9" y="135">+3V3</text>
<text x="29.1" y="135">+3V3</text>
<text x="63.2" y="134.2">IO34</text>
<text x="63.2" y="136.8">IO35</text>
<text x="93.5" y="135.5">IO19</text>
<text x="95.2" y="132.9">NC</text>
<text x="123.7" y="137.5">GND</text>
<text x="129.2" y="136.1">I2C</text>
<text x="160.1" y="136.8">J3</text>
<text x="166.4" y="133.1">IO32</text>
<text x="174.1" y="136.8">J4</text>
<text x="180.3" y="133.1">IO23</text>
<text x="24.9" y="141.8">C3</text>
<text x="35.1" y="141.8">C1</text>
<text x="63.2" y="139.3">IO32</text>
<text x="63.2" y="141.8">IO33</text>
<text x="93.5" y="143.1">IO17</text>
<text x="93.5" y="138">IO18</text>
<text x="94.7" y="140.6">IO5</text>
<text x="160" y="141.8">IN</text>
<text x="173.8" y="141.8">SW</text>
<text x="261.1" y="141.8">+BATT</text>
<text x="24.9" y="144.4">47uF</text>
<text x="35.1" y="144.4">100nF</text>
<text x="63.2" y="144.4">IO25</text>
<text x="63.2" y="146.9">IO26</text>
<text x="63.2" y="149.5">IO27</text>
<text x="93.5" y="145.6">IO16</text>
<text x="94.7" y="148.2">IO4</text>
<text x="166.4" y="148.3">IO25</text>
<text x="169.4" y="146.9">GND</text>
<text x="180.3" y="148.3">IO15</text>
<text x="183.4" y="146.9">GND</text>
<text x="215.4" y="149.5">GND</text>
<text x="226.3" y="148.2">DRVOFF</text>
<text x="256.1" y="146.9">VM</text>
<text x="19.6" y="150.2">GND</text>
<text x="29.7" y="150.2">GND</text>
<text x="63.2" y="152">IO14</text>
<text x="63.2" y="154.5">IO12</text>
<text x="88.8" y="153.3">GND-PAD</text>
<text x="94" y="155.8">GND</text>
<text x="94.7" y="150.7">IO0</text>
<text x="112.9" y="154.9">SW1</text>
<text x="160" y="152">J2</text>
<text x="174.1" y="152">J5</text>
<text x="226.3" y="153.3">SLEEP_N</text>
<text x="253.8" y="152">OUT1</text>
<text x="55.1" y="160.9">GND</text>
<text x="63.2" y="157.1">GND</text>
<text x="70.7" y="159" transform="rotate(-90 70.7 159)">GND</text>
<text x="73.3" y="159" transform="rotate(-90 73.3 159)">IO13</text>
<text x="91" y="159" transform="rotate(-90 91 159)">IO15</text>
<text x="93.6" y="159" transform="rotate(-90 93.6 159)">IO2</text>
<text x="102.1" y="159.6">GND</text>
<text x="112.9" y="157.7">SW_Push</text>
<text x="226.3" y="158.3">EN_IN1</text>
<text x="264.4" y="158.1">D4</text>
<text x="275.2" y="159.1">D5</text>
<text x="278.4" y="161.4">100nF</text>
<text x="279.9" y="156.8">C25</text>
<text x="293.3" y="161">Conn_01x02_Male</text>
<text x="293.3" y="158.2">J10</text>
<text x="109.7" y="165.4">GND</text>
<text x="212.3" y="167">TP1</text>
<text x="226.3" y="163.4">PH_IN2</text>
<text x="264.9" y="162.2">1500</text>
<text x="265.4" y="164.4">R10</text>
<text x="67.8" y="169.8">GND</text>
<text x="207.1" y="168.8">TestPoint</text>
<text x="226.3" y="168.5">FAULT_N</text>
<text x="226.3" y="173.6">IPROPI</text>
<text x="253.8" y="168.5">OUT2</text>
<text x="254.8" y="173.6">GND</text>
<text x="206.8" y="177.1">C_Small</text>
<text x="211.1" y="175.1">C20</text>
<text x="222.8" y="174.9">R9</text>
<text x="222.8" y="177.4">1K</text>
<text x="262.1" y="178.2">GND</text>
<text x="216.9" y="183.2">GND</text>
<text x="238.4" y="180.1" transform="rotate(-90 238.4 180.1)">DIAG</text>
<text x="242.2" y="180.1" transform="rotate(-90 242.2 180.1)">SR</text>
<text x="246" y="180.1" transform="rotate(-90 246 180.1)">ITRIP</text>
<text x="249.8" y="180.1" transform="rotate(-90 249.8 180.1)">MODE</text>
<text x="235.5" y="190.9">GND</text>
<text x="235.7" y="210.4">+BATT</text>
<text x="209.6" y="221.8">1uF</text>
<text x="209.6" y="216.8">C19</text>
<text x="215.7" y="216.8">C27</text>
<text x="215.7" y="221.8">47uF</text>
<text x="222.3" y="216.8">C21</text>
<text x="222.3" y="221.8">47uF</text>
<text x="228.6" y="216.8">C22</text>
<text x="228.6" y="221.8">47uF</text>
<text x="234.7" y="216.8">C23</text>
<text x="234.7" y="221.8">47uF</text>
<text x="241.1" y="216.8">C24</text>
<text x="241.1" y="221.8">47uF</text>
<text x="247.4" y="216.8">C26</text>
<text x="247.4" y="221.8">47uF</text>
<text x="253.8" y="216.8">C28</text>
<text x="253.8" y="221.8">47uF</text>
<text x="260.1" y="216.8">C29</text>
<text x="260.1" y="221.8">47uF</text>
<text x="266.7" y="216.8">C34</text>
<text x="266.7" y="221.8">47uF</text>
<text x="273.1" y="216.8">C50</text>
<text x="273.1" y="221.8">47uF</text>
<text x="236.7" y="228.2">GND</text>
<text x="34.6" y="258.1">H2</text>
<text x="34.6" y="260.9">MountingHole</text>
<text x="42.2" y="258.1">H4</text>
<text x="42.2" y="260.9">MountingHole</text>
<text x="42.2" y="266.4">H1</text>
<text x="42.2" y="269.2">MountingHole</text>
<text x="32.8" y="275.2">H3</text>
<text x="32.8" y="277.7">MountingHole</text>
</g>
<g font-size="1.8" fill="#0000c2">
<text x="71.1" y="25.2">Power</text>
<text x="77.9" y="25.2">LED</text>
<text x="85.1" y="25.2">Status</text>
<text x="92.2" y="25.2">LED</text>
<text x="159.5" y="31.1">Bulk</text>
<text x="164.8" y="31.1">Decoupling</text>
<text x="176.4" y="31.1">Caps</text>
<text x="18.4" y="100.7">Battery</text>
<text x="26.3" y="100.7">Voltage</text>
<text x="34.5" y="100.7">Measurement</text>
<text x="236" y="128.9">Pusher</text>
<text x="243.6" y="128.9">Driver</text>
<text x="223.7" y="206.4">Pusher</text>
<text x="231.3" y="206.4">Driver</text>
<text x="238" y="206.4">Decoupling</text>
<text x="249.6" y="206.4">Caps</text>
</g>
<g font-size="1.8" fill="#0f0f0f">
<text x="22.6" y="39.7">SHDN</text>
<text x="89.9" y="51.9" transform="rotate(-90 89.9 51.9)">TX</text>
<text x="34.9" y="76.6">TX</text>
<text x="34.9" y="74">EN</text>
<text x="250.2" y="77.2">ESC2</text>
<text x="250.2" y="74.7">ESC3</text>
<text x="250.2" y="72.1">ESC4</text>
<text x="34.9" y="79.1">RX</text>
<text x="61.6" y="82.3">EN</text>
<text x="250.2" y="79.7">ESC1</text>
<text x="251.4" y="82.3">RX2</text>
<text x="34.9" y="84.2">BOOT</text>
<text x="243.1" y="84.8">IO34</text>
<text x="34.3" y="115.3">BAT_ADC</text>
<text x="104.1" y="119.1">IO23</text>
<text x="54.5" y="125.5">EN</text>
<text x="104.1" y="121.7">SCL</text>
<text x="104.1" y="124.2">TX</text>
<text x="53.3" y="130.5">SVN</text>
<text x="53.4" y="128">SVP</text>
<text x="104.1" y="126.7">RX</text>
<text x="104.1" y="129.3">SDA</text>
<text x="49" y="135.6">BAT_ADC</text>
<text x="52.6" y="133.1">IO34</text>
<text x="104.1" y="136.9">ESC2</text>
<text x="104.1" y="134.4">ESC1</text>
<text x="52.6" y="143.2">IO25</text>
<text x="52.6" y="138.2">IO32</text>
<text x="52.6" y="140.7">IO33</text>
<text x="104.1" y="139.4">ESC3</text>
<text x="104.1" y="142">ESC4</text>
<text x="166.4" y="143.2">IO33</text>
<text x="180.3" y="143.2">SHDN</text>
<text x="49.8" y="148.3">NSLEEP</text>
<text x="52.6" y="145.8">IO26</text>
<text x="104.1" y="144.5">RX2</text>
<text x="104.1" y="147.1">IO4</text>
<text x="104.1" y="149.6">BOOT</text>
<text x="45.3" y="153.4">PUSHER1_IN</text>
<text x="48.8" y="150.9">IPUSHER</text>
<text x="213.6" y="152.1">NSLEEP</text>
<text x="286.3" y="151.1" transform="rotate(-90 286.3 151.1)">PUSHER1</text>
<text x="209.1" y="157.2">PUSHER1_IN</text>
<text x="209.1" y="162.3">PUSHER2_IN</text>
<text x="89.9" y="169.7" transform="rotate(-90 89.9 169.7)">IO15</text>
<text x="207.5" y="172.5">IPUSHER</text>
<text x="72.1" y="177" transform="rotate(-90 72.1 177)">PUSHER2_IN</text>
<text x="286.3" y="176.6" transform="rotate(-90 286.3 176.6)">PUSHER2</text>
</g>
<g font-size="1.8" fill="#a90000">
<text x="75.9" y="41.3" transform="rotate(-90 75.9 41.3)">2</text>
<text x="89.9" y="41.3" transform="rotate(-90 89.9 41.3)">2</text>
<text x="119.3" y="37.8">1</text>
<text x="75.9" y="46.4" transform="rotate(-90 75.9 46.4)">1</text>
<text x="89.9" y="46.4" transform="rotate(-90 89.9 46.4)">1</text>
<text x="120.6" y="45.5">1</text>
<text x="248.2" y="69.6">1</text>
<text x="253.3" y="69.6">2</text>
<text x="256.5" y="67.1">1</text>
<text x="256.5" y="69.6">2</text>
<text x="32.3" y="76.6">5</text>
<text x="32.3" y="74">6</text>
<text x="256.5" y="72.1">3</text>
<text x="256.5" y="74.7">4</text>
<text x="256.5" y="77.2">5</text>
<text x="32.3" y="81.7">3</text>
<text x="32.3" y="79.1">4</text>
<text x="256.5" y="79.8">6</text>
<text x="256.5" y="82.3">7</text>
<text x="32.3" y="86.7">1</text>
<text x="32.3" y="84.2">2</text>
<text x="248.2" y="84.8">1</text>
<text x="253.3" y="84.8">2</text>
<text x="256.5" y="84.8">8</text>
<text x="260.1" y="90.1" transform="rotate(-90 260.1 90.1)">MP</text>
<text x="100.3" y="119.1">37</text>
<text x="59" y="122.9">2</text>
<text x="59" y="125.5">3</text>
<text x="100.3" y="124.2">35</text>
<text x="100.3" y="121.7">36</text>
<text x="126.9" y="124.2">4</text>
<text x="130.6" y="122.4" transform="rotate(-90 130.6 122.4)">MP</text>
<text x="59" y="128">4</text>
<text x="59" y="130.6">5</text>
<text x="100.3" y="131.8">32</text>
<text x="100.3" y="129.3">33</text>
<text x="100.3" y="126.7">34</text>
<text x="126.9" y="131.8">1</text>
<text x="126.9" y="129.3">2</text>
<text x="126.9" y="126.7">3</text>
<text x="163.8" y="130.6">2</text>
<text x="163.8" y="128">3</text>
<text x="177.7" y="130.6">2</text>
<text x="177.7" y="128">3</text>
<text x="59" y="133.1">6</text>
<text x="59" y="135.6">7</text>
<text x="100.3" y="136.9">30</text>
<text x="100.3" y="134.4">31</text>
<text x="163.8" y="133.1">1</text>
<text x="177.7" y="133.1">1</text>
<text x="58.4" y="143.3">10</text>
<text x="59" y="138.2">8</text>
<text x="59" y="140.7">9</text>
<text x="100.3" y="142">28</text>
<text x="100.3" y="139.4">29</text>
<text x="163.8" y="143.3">3</text>
<text x="177.7" y="143.3">3</text>
<text x="58.4" y="145.8">11</text>
<text x="58.4" y="148.3">12</text>
<text x="100.3" y="149.6">25</text>
<text x="100.3" y="147.1">26</text>
<text x="100.3" y="144.5">27</text>
<text x="163.8" y="148.3">1</text>
<text x="163.8" y="145.8">2</text>
<text x="177.7" y="148.3">1</text>
<text x="177.7" y="145.8">2</text>
<text x="222.8" y="147.1">8</text>
<text x="260.9" y="145.8">4</text>
<text x="58.4" y="150.9">13</text>
<text x="58.4" y="153.4">14</text>
<text x="59" y="156">1</text>
<text x="100.3" y="154.7">38</text>
<text x="100.3" y="152.1">39</text>
<text x="222.8" y="152.1">3</text>
<text x="260.9" y="150.9">7</text>
<text x="222.8" y="157.2">9</text>
<text x="288.7" y="159.3">1</text>
<text x="288.7" y="156.7">2</text>
<text x="69.6" y="163.9" transform="rotate(-90 69.6 163.9)">15</text>
<text x="72.1" y="163.9" transform="rotate(-90 72.1 163.9)">16</text>
<text x="89.9" y="163.9" transform="rotate(-90 89.9 163.9)">23</text>
<text x="92.5" y="163.9" transform="rotate(-90 92.5 163.9)">24</text>
<text x="222.2" y="162.3">10</text>
<text x="222.8" y="167.4">1</text>
<text x="260.9" y="167.4">5</text>
<text x="222.8" y="172.5">2</text>
<text x="260.9" y="172.5">6</text>
<text x="237.2" y="184.2" transform="rotate(-90 237.2 184.2)">11</text>
<text x="241" y="184.2" transform="rotate(-90 241 184.2)">12</text>
<text x="244.9" y="184.2" transform="rotate(-90 244.9 184.2)">13</text>
<text x="248.7" y="184.2" transform="rotate(-90 248.7 184.2)">14</text>
</g>
<g font-size=".5" fill="#840000">
<text x="258.9" y="87.2">Mounting</text>
<text x="129.3" y="123.2">Mounting</text>
</g>
</svg>
